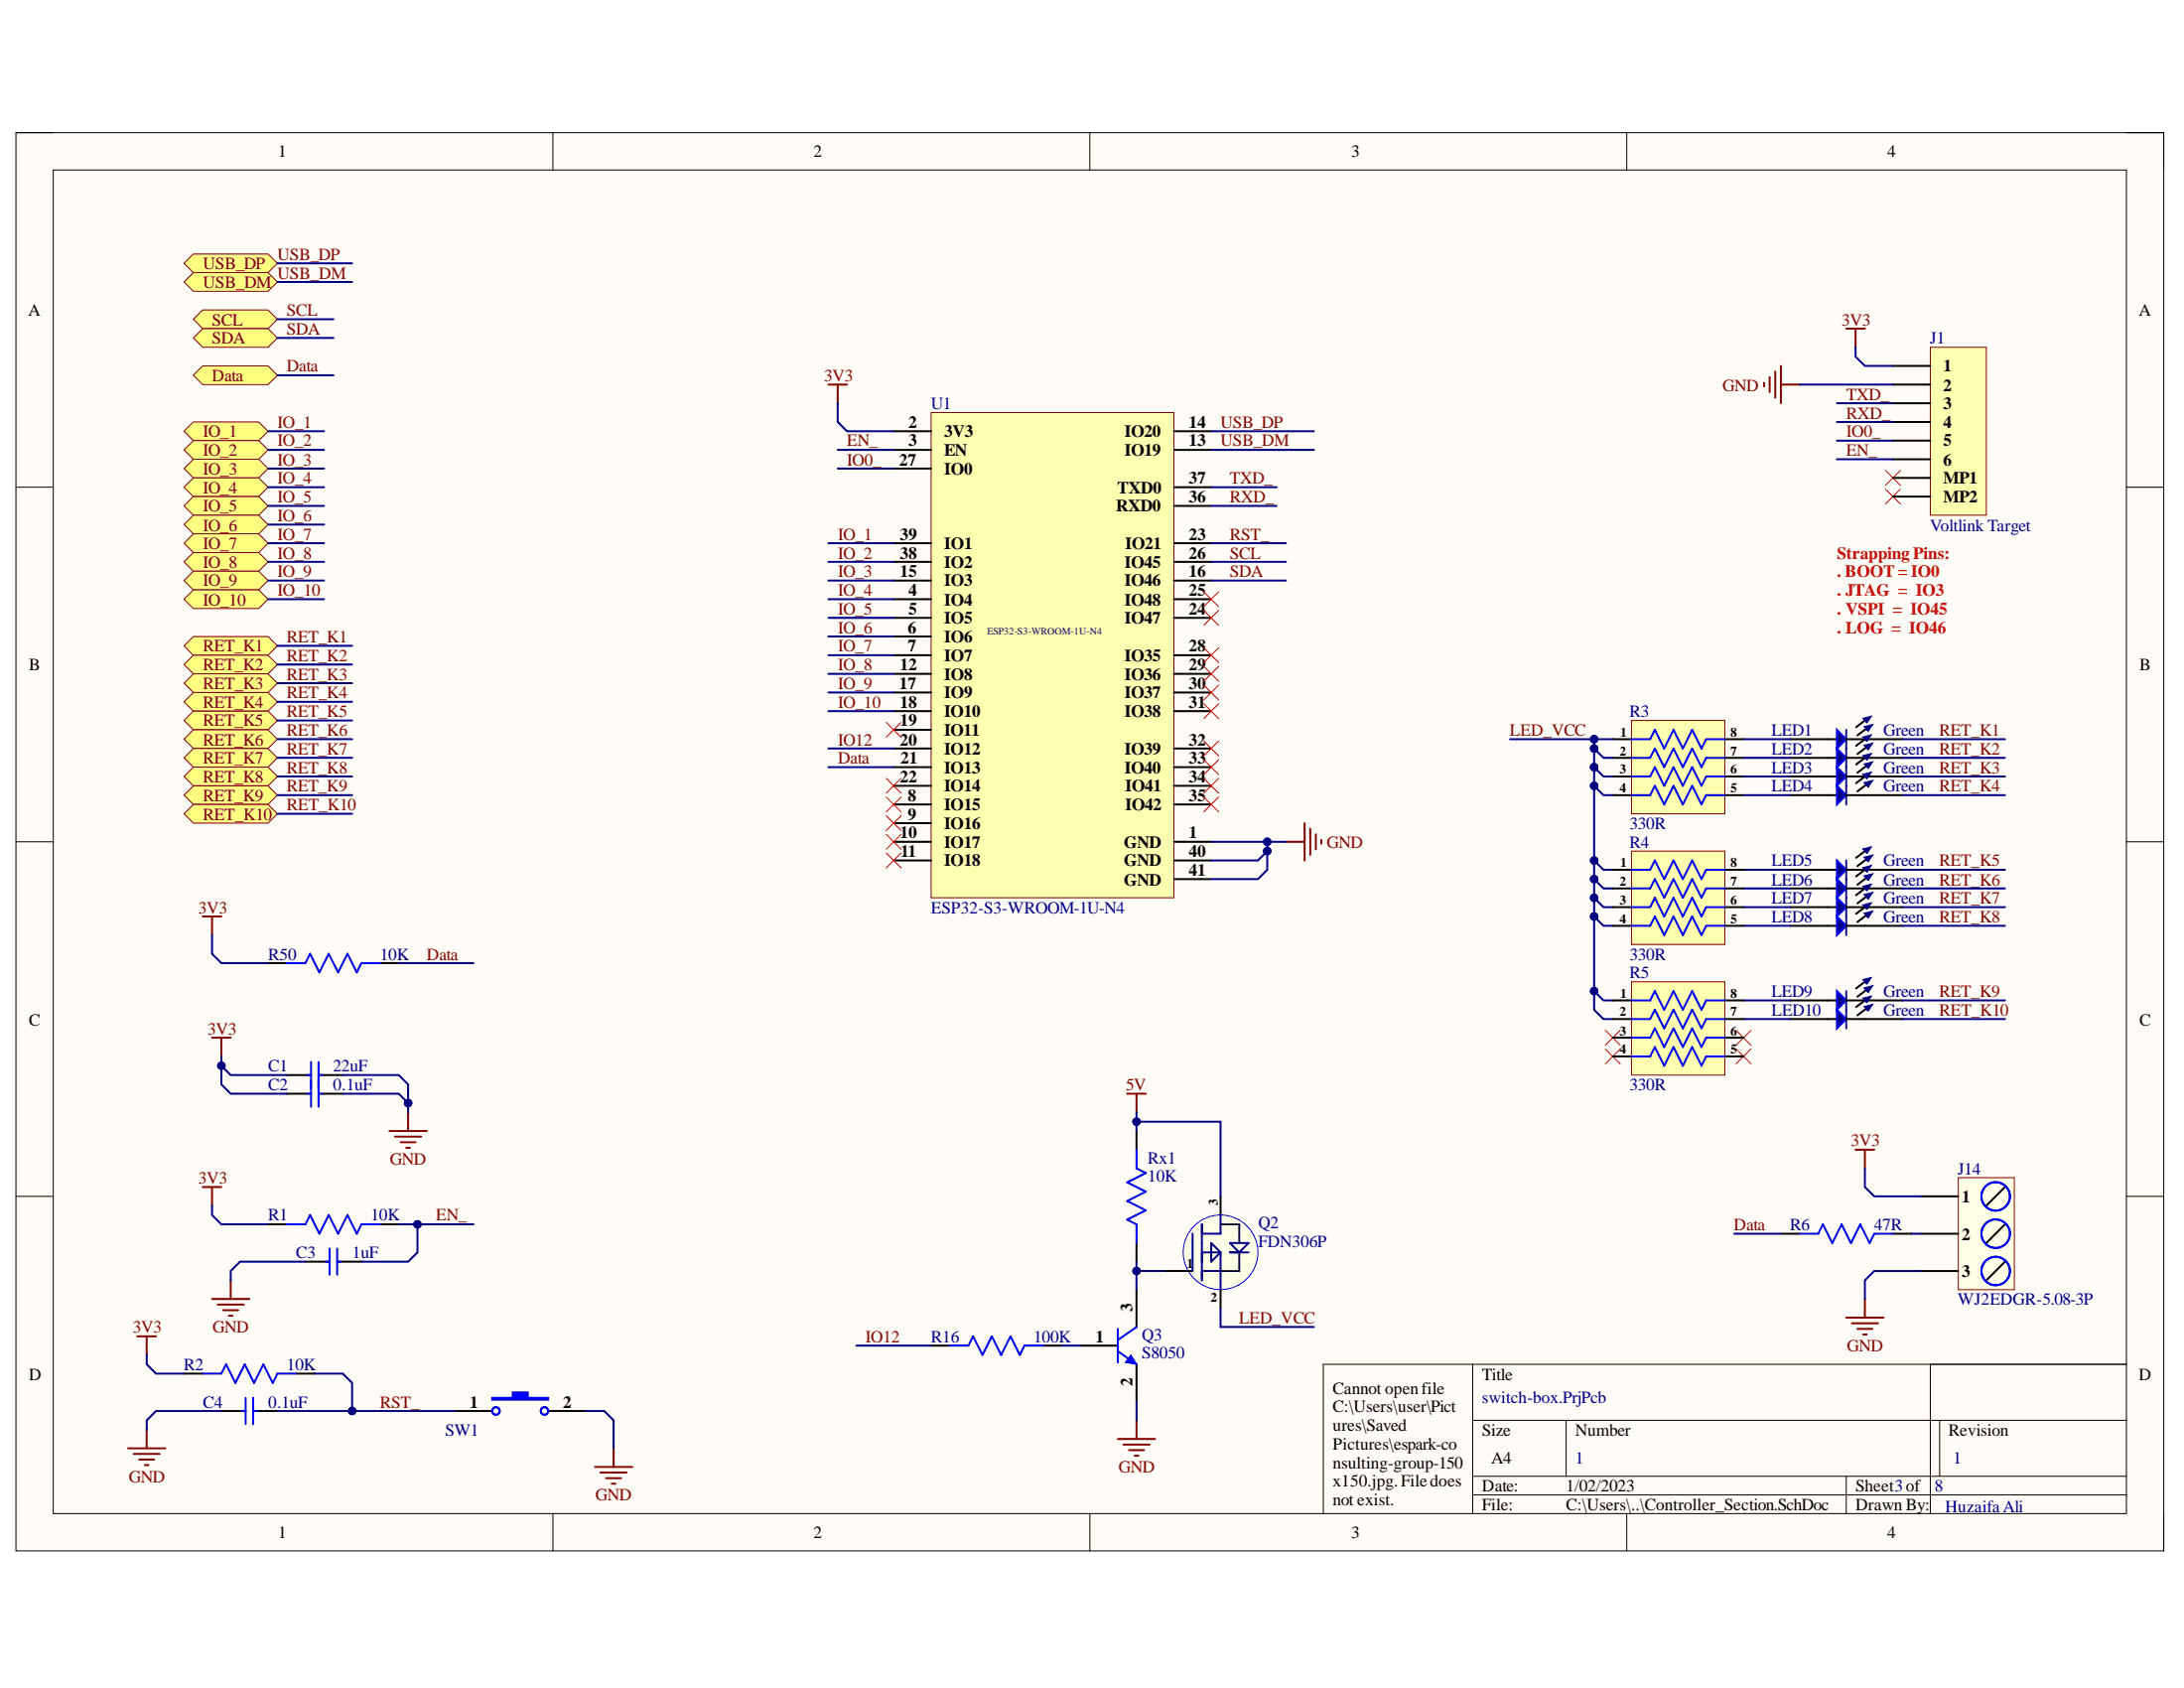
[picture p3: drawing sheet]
<svg xmlns="http://www.w3.org/2000/svg" width="279mm" height="216mm" viewBox="0 0 279 216" stroke-linecap="round" stroke-linejoin="round" font-family="sans-serif">
<path d="M2 17h274.8v181.4h-274.8z" fill-rule="evenodd" fill="#fffcf8"/>
<path d="M2 17h274.8v181.4h-274.8z" fill="none" stroke="#000" stroke-width=".13"/>
<path d="M6.8 21.7h265.2v171.9h-265.2z" fill-rule="evenodd" fill="#fffcf8"/>
<g fill="none" stroke="#000" stroke-width=".13">
<path d="M2 17h4.8M70.7 17v4.7M139.4 17v4.7M208.1 17v4.7M272 17h4.8v4.7M6.8 21.7h265.2v171.9h-265.2zM2 62.3h4.8M272 62.3h4.8M2 107.7h4.8M272 107.7h4.8M2 153h4.8M272 153h4.8"/>
<path d="M188.4 174.5v19.1M246.9 174.5v19.1M272 174.5h-102.7v19.1M70.7 193.6v4.8M139.4 193.6v4.8M188.4 181.7h83.6M188.4 188.8h83.6M188.4 191.2h83.6M200.4 181.7v7.1M208.1 193.6v4.8M236.2 188.8v4.8M248.1 181.7v7.1"/>
<path d="M276.8 193.6v4.8"/>
</g>
<path d="M229 94.5h6M238.6 94.5h4.8M36.7 139.9h3.1M40.7 139.9h3.2M34.3 156.6h2.4M48.6 156.6h2.4M39.1 161.4h3.1M43.1 161.4h3.1" fill="none" stroke="#000" stroke-width=".25"/>
<path d="M39.3 139.9h.5M39.8 138.2v3.4M40.7 138.2v3.4M40.7 139.9h.5M36.7 156.6h2.4l.6-1.2 1.2 2.4 1.2-2.4 1.2 2.4 1.1-2.4 1.2 2.4 .6-1.2h2.4M42.2 159.7v3.3M43.1 159.7v3.3M41.7 161.4h.5M43.1 161.4h.5" fill="none" stroke="#00f" stroke-width=".25"/>
<path d="M235 93.3l1.2 1.2-1.2 1.2z" fill="#0c0087"/>
<path d="M235 93.3l1.2 1.2-1.2 1.2z" fill="none" stroke="#00f" stroke-width=".25"/>
<path d="M236.2 93.3v2.4" fill="none" stroke="#11037f" stroke-width=".25"/>
<path d="M236.2 94.5h2.4M238.6 92.2l-1.1 .8" fill="none" stroke="#000" stroke-width=".25"/>
<path d="M238.3 91.9l1.1-.3-.5 .8z" fill-rule="evenodd" fill="#0c0087"/>
<path d="M238.3 91.9l1.1-.3-.5 .8z" fill="none" stroke="#0c0087" stroke-width=".13"/>
<path d="M238.7 93.2l-1.1 .9" fill="none" stroke="#000" stroke-width=".25"/>
<path d="M238.5 92.9l1.1-.2-.6 .8z" fill-rule="evenodd" fill="#0c0087"/>
<path d="M238.5 92.9l1.1-.2-.6 .8z" fill="none" stroke="#0c0087" stroke-width=".13"/>
<path d="M36.7 137.5h3.1M40.7 137.5h3.2M23.5 175.7h2.4M37.9 175.7h2.4M28.3 180.5h3.1M32.4 180.5h3.1M58.2 180.5h4.8M70.1 180.5h4.8" fill="none" stroke="#000" stroke-width=".25"/>
<path d="M39.3 137.5h.5M39.8 135.8v3.4M40.7 135.8v3.4M40.7 137.5h.5M25.9 175.7h2.4l.6-1.2 1.2 2.4 1.2-2.4 1.2 2.4 1.2-2.4 1.2 2.4 .6-1.2h2.4M31.4 178.8v3.3M32.4 178.8v3.3M31 180.5h.4M32.4 180.5h.5" fill="none" stroke="#00f" stroke-width=".25"/>
<g fill="none" stroke="#800000" stroke-width=".25">
<path d="M27.1 132.7h2.4M28.3 132.7v2.4M25.9 151.8h2.4M27.1 151.8v2.4M49.8 144.7h4.8M50.5 145.4h3.4M51.3 146.1h1.9M52 146.8h.5M52.2 142.3v2.4M17.6 170.9h2.4M18.8 170.9v2.4M27.1 166.1h4.8"/>
<path d="M27.8 166.9h3.4M28.6 167.6h1.9M29.3 168.3h.5M29.5 163.8v2.3M16.4 185.2h4.8M17.1 186h3.3M17.8 186.7h1.9M18.5 187.4h.5M18.8 182.9v2.3"/>
</g>
<path d="M63 178.8h2.6v-.7h1.9v.7h2.6v.2h-7.1z" fill-rule="evenodd" fill="#00f"/>
<g fill="none" stroke="#00f" stroke-width=".25">
<path d="M63 178.8h2.6v-.7h1.9v.7h2.6v.2h-7.1z"/>
<circle cx="63.4" cy="180.5" r=".48"/>
<circle cx="69.7" cy="180.5" r=".48"/>
</g>
<path d="M225.7 49v.4M226.4 48.2v2M227.1 47.5v3.4M227.8 46.8v4.8M227.8 49.2h2.4M236.2 42h2.4M237.4 42v2.4M76.1 187.6h4.8M76.8 188.3h3.4M77.5 189.1h2M78.3 189.8h.4M78.5 185.2v2.4" fill="none" stroke="#800000" stroke-width=".25"/>
<path d="M23.5 33.7l1.2-1.2h9.6l1.2 1.2-1.2 1.2h-9.6z" fill-rule="evenodd" fill="#ffff80"/>
<path d="M23.5 33.7l1.2-1.2h9.6l1.2 1.2-1.2 1.2h-9.6z" fill="none" stroke="#800000" stroke-width=".13"/>
<path d="M23.5 36.1l1.2-1.2h9.6l1.2 1.2-1.2 1.2h-9.6z" fill-rule="evenodd" fill="#ffff80"/>
<path d="M23.5 36.1l1.2-1.2h9.6l1.2 1.2-1.2 1.2h-9.6z" fill="none" stroke="#800000" stroke-width=".13"/>
<path d="M24.7 40.8l1.2-1.2h8.4l1.2 1.2-1.2 1.2h-8.4z" fill-rule="evenodd" fill="#ffff80"/>
<path d="M24.7 40.8l1.2-1.2h8.4l1.2 1.2-1.2 1.2h-8.4z" fill="none" stroke="#800000" stroke-width=".13"/>
<path d="M24.7 43.2l1.2-1.2h8.4l1.2 1.2-1.2 1.2h-8.4z" fill-rule="evenodd" fill="#ffff80"/>
<path d="M24.7 43.2l1.2-1.2h8.4l1.2 1.2-1.2 1.2h-8.4z" fill="none" stroke="#800000" stroke-width=".13"/>
<path d="M241.2 60.2l1.9 1.9M241.2 62.6l1.9 1.9M243.1 60.2l-1.9 1.9M243.1 62.6l-1.9 1.9" fill="none" stroke="#f00" stroke-width=".13"/>
<path d="M229 96.9h6M238.6 96.9h4.8" fill="none" stroke="#000" stroke-width=".25"/>
<path d="M235 95.7l1.2 1.2-1.2 1.2z" fill="#0c0087"/>
<path d="M235 95.7l1.2 1.2-1.2 1.2z" fill="none" stroke="#00f" stroke-width=".25"/>
<path d="M236.2 95.7v2.4" fill="none" stroke="#11037f" stroke-width=".25"/>
<path d="M236.2 96.9h2.4M238.6 94.5l-1.1 .9" fill="none" stroke="#000" stroke-width=".25"/>
<path d="M238.3 94.3l1.1-.3-.5 .8z" fill-rule="evenodd" fill="#0c0087"/>
<path d="M238.3 94.3l1.1-.3-.5 .8z" fill="none" stroke="#0c0087" stroke-width=".13"/>
<path d="M238.7 95.6l-1.1 .8" fill="none" stroke="#000" stroke-width=".25"/>
<path d="M238.5 95.3l1.1-.3-.6 .9z" fill-rule="evenodd" fill="#0c0087"/>
<path d="M238.5 95.3l1.1-.3-.6 .9z" fill="none" stroke="#0c0087" stroke-width=".13"/>
<path d="M229 99.3h6M238.6 99.3h4.8" fill="none" stroke="#000" stroke-width=".25"/>
<path d="M235 98.1l1.2 1.2-1.2 1.2z" fill="#0c0087"/>
<path d="M235 98.1l1.2 1.2-1.2 1.2z" fill="none" stroke="#00f" stroke-width=".25"/>
<path d="M236.2 98.1v2.4" fill="none" stroke="#11037f" stroke-width=".25"/>
<path d="M236.2 99.3h2.4M238.6 96.9l-1.1 .9" fill="none" stroke="#000" stroke-width=".25"/>
<path d="M238.3 96.6l1.1-.2-.5 .8z" fill-rule="evenodd" fill="#0c0087"/>
<path d="M238.3 96.6l1.1-.2-.5 .8z" fill="none" stroke="#0c0087" stroke-width=".13"/>
<path d="M238.7 98l-1.1 .8" fill="none" stroke="#000" stroke-width=".25"/>
<path d="M238.5 97.7l1.1-.3-.6 .9z" fill-rule="evenodd" fill="#0c0087"/>
<path d="M238.5 97.7l1.1-.3-.6 .9z" fill="none" stroke="#0c0087" stroke-width=".13"/>
<path d="M229 101.7h6M238.6 101.7h4.8" fill="none" stroke="#000" stroke-width=".25"/>
<path d="M235 100.5l1.2 1.2-1.2 1.2z" fill="#0c0087"/>
<path d="M235 100.5l1.2 1.2-1.2 1.2z" fill="none" stroke="#00f" stroke-width=".25"/>
<path d="M236.2 100.5v2.4" fill="none" stroke="#11037f" stroke-width=".25"/>
<path d="M238.6 99.3l-1.1 .9M236.2 101.7h2.4" fill="none" stroke="#000" stroke-width=".25"/>
<path d="M238.3 99l1.1-.3-.5 .9z" fill-rule="evenodd" fill="#0c0087"/>
<path d="M238.3 99l1.1-.3-.5 .9z" fill="none" stroke="#0c0087" stroke-width=".13"/>
<path d="M238.7 100.4l-1.1 .8" fill="none" stroke="#000" stroke-width=".25"/>
<path d="M238.5 100.1l1.1-.3-.6 .9z" fill-rule="evenodd" fill="#0c0087"/>
<path d="M238.5 100.1l1.1-.3-.6 .9z" fill="none" stroke="#0c0087" stroke-width=".13"/>
<path d="M229 111.2h6M238.6 111.2h4.8" fill="none" stroke="#000" stroke-width=".25"/>
<path d="M235 110.1l1.2 1.1-1.2 1.2z" fill="#0c0087"/>
<path d="M235 110.1l1.2 1.1-1.2 1.2z" fill="none" stroke="#00f" stroke-width=".25"/>
<path d="M236.2 110.1v2.3" fill="none" stroke="#11037f" stroke-width=".25"/>
<path d="M236.2 111.2h2.4M238.6 108.9l-1.1 .8" fill="none" stroke="#000" stroke-width=".25"/>
<path d="M238.3 108.6l1.1-.3-.5 .8z" fill-rule="evenodd" fill="#0c0087"/>
<path d="M238.3 108.6l1.1-.3-.5 .8z" fill="none" stroke="#0c0087" stroke-width=".13"/>
<path d="M238.7 109.9l-1.1 .9" fill="none" stroke="#000" stroke-width=".25"/>
<path d="M238.5 109.6l1.1-.2-.6 .8z" fill-rule="evenodd" fill="#0c0087"/>
<path d="M238.5 109.6l1.1-.2-.6 .8z" fill="none" stroke="#0c0087" stroke-width=".13"/>
<path d="M229 113.6h6M238.6 113.6h4.8" fill="none" stroke="#000" stroke-width=".25"/>
<path d="M235 112.4l1.2 1.2-1.2 1.2z" fill="#0c0087"/>
<path d="M235 112.4l1.2 1.2-1.2 1.2z" fill="none" stroke="#00f" stroke-width=".25"/>
<path d="M236.2 112.4v2.4" fill="none" stroke="#11037f" stroke-width=".25"/>
<path d="M236.2 113.6h2.4M238.6 111.2l-1.1 .9" fill="none" stroke="#000" stroke-width=".25"/>
<path d="M238.3 111l1.1-.3-.5 .8z" fill-rule="evenodd" fill="#0c0087"/>
<path d="M238.3 111l1.1-.3-.5 .8z" fill="none" stroke="#0c0087" stroke-width=".13"/>
<path d="M238.7 112.3l-1.1 .9" fill="none" stroke="#000" stroke-width=".25"/>
<path d="M238.5 112l1.1-.3-.6 .9z" fill-rule="evenodd" fill="#0c0087"/>
<path d="M238.5 112l1.1-.3-.6 .9z" fill="none" stroke="#0c0087" stroke-width=".13"/>
<path d="M229 116h6M238.6 116h4.8" fill="none" stroke="#000" stroke-width=".25"/>
<path d="M235 114.8l1.2 1.2-1.2 1.2z" fill="#0c0087"/>
<path d="M235 114.8l1.2 1.2-1.2 1.2z" fill="none" stroke="#00f" stroke-width=".25"/>
<path d="M236.2 114.8v2.4" fill="none" stroke="#11037f" stroke-width=".25"/>
<path d="M236.2 116h2.4M238.6 113.6l-1.1 .9" fill="none" stroke="#000" stroke-width=".25"/>
<path d="M238.3 113.4l1.1-.3-.5 .8z" fill-rule="evenodd" fill="#0c0087"/>
<path d="M238.3 113.4l1.1-.3-.5 .8z" fill="none" stroke="#0c0087" stroke-width=".13"/>
<path d="M238.7 114.7l-1.1 .8" fill="none" stroke="#000" stroke-width=".25"/>
<path d="M238.5 114.4l1.1-.3-.6 .9z" fill-rule="evenodd" fill="#0c0087"/>
<path d="M238.5 114.4l1.1-.3-.6 .9z" fill="none" stroke="#0c0087" stroke-width=".13"/>
<path d="M229 118.4h6M238.6 118.4h4.8" fill="none" stroke="#000" stroke-width=".25"/>
<path d="M235 117.2l1.2 1.2-1.2 1.2z" fill="#0c0087"/>
<path d="M235 117.2l1.2 1.2-1.2 1.2z" fill="none" stroke="#00f" stroke-width=".25"/>
<path d="M236.2 117.2v2.4" fill="none" stroke="#11037f" stroke-width=".25"/>
<path d="M236.2 118.4h2.4M238.6 116l-1.1 .9" fill="none" stroke="#000" stroke-width=".25"/>
<path d="M238.3 115.7l1.1-.2-.5 .8z" fill-rule="evenodd" fill="#0c0087"/>
<path d="M238.3 115.7l1.1-.2-.5 .8z" fill="none" stroke="#0c0087" stroke-width=".13"/>
<path d="M238.7 117.1l-1.1 .8" fill="none" stroke="#000" stroke-width=".25"/>
<path d="M238.5 116.8l1.1-.3-.6 .9z" fill-rule="evenodd" fill="#0c0087"/>
<path d="M238.5 116.8l1.1-.3-.6 .9z" fill="none" stroke="#0c0087" stroke-width=".13"/>
<path d="M229 128h6M238.6 128h4.8" fill="none" stroke="#000" stroke-width=".25"/>
<path d="M235 126.8l1.2 1.2-1.2 1.1z" fill="#0c0087"/>
<path d="M235 126.8l1.2 1.2-1.2 1.1z" fill="none" stroke="#00f" stroke-width=".25"/>
<path d="M236.2 126.8v2.3" fill="none" stroke="#11037f" stroke-width=".25"/>
<path d="M236.2 128h2.4M238.6 125.6l-1.1 .8" fill="none" stroke="#000" stroke-width=".25"/>
<path d="M238.3 125.3l1.1-.3-.5 .9z" fill-rule="evenodd" fill="#0c0087"/>
<path d="M238.3 125.3l1.1-.3-.5 .9z" fill="none" stroke="#0c0087" stroke-width=".13"/>
<path d="M238.7 126.6l-1.1 .9" fill="none" stroke="#000" stroke-width=".25"/>
<path d="M238.5 126.4l1.1-.3-.6 .8z" fill-rule="evenodd" fill="#0c0087"/>
<path d="M238.5 126.4l1.1-.3-.6 .8z" fill="none" stroke="#0c0087" stroke-width=".13"/>
<path d="M229 130.3h6M238.6 130.3h4.8" fill="none" stroke="#000" stroke-width=".25"/>
<path d="M235 129.1l1.2 1.2-1.2 1.2z" fill="#0c0087"/>
<path d="M235 129.1l1.2 1.2-1.2 1.2z" fill="none" stroke="#00f" stroke-width=".25"/>
<path d="M236.2 129.1v2.4" fill="none" stroke="#11037f" stroke-width=".25"/>
<path d="M236.2 130.3h2.4M238.6 128l-1.1 .8" fill="none" stroke="#000" stroke-width=".25"/>
<path d="M238.3 127.7l1.1-.3-.5 .8z" fill-rule="evenodd" fill="#0c0087"/>
<path d="M238.3 127.7l1.1-.3-.5 .8z" fill="none" stroke="#0c0087" stroke-width=".13"/>
<path d="M238.7 129l-1.1 .9" fill="none" stroke="#000" stroke-width=".25"/>
<path d="M238.5 128.7l1.1-.2-.6 .8z" fill-rule="evenodd" fill="#0c0087"/>
<path d="M238.5 128.7l1.1-.2-.6 .8z" fill="none" stroke="#0c0087" stroke-width=".13"/>
<path d="M119.1 52.8h31.1v62h-31.1z" fill-rule="evenodd" fill="#ffffb0"/>
<path d="M119.1 52.8h31.1v62h-31.1z" fill="none" stroke="#800000" stroke-width=".13"/>
<g fill="none" stroke="#000" stroke-width=".25">
<path d="M114.3 55.2h4.8M114.3 57.5h4.8M114.3 59.9h4.8M150.2 55.2h4.8M150.2 57.5h4.8M114.3 76.6h4.8M114.3 79h4.8M114.3 74.3h4.8M114.3 69.5h4.8M114.3 71.9h4.8M150.2 76.6h4.8M150.2 79h4.8"/>
<path d="M150.2 74.3h4.8M150.2 69.5h4.8M150.2 71.9h4.8M150.2 64.7h4.8M150.2 62.3h4.8M114.3 81.4h4.8M114.3 83.8h4.8M114.3 86.2h4.8M114.3 88.6h4.8M114.3 91h4.8M114.3 93.3h4.8M114.3 95.7h4.8"/>
<path d="M114.3 98.1h4.8M150.2 83.8h4.8M150.2 86.2h4.8M150.2 88.6h4.8M150.2 91h4.8M150.2 95.7h4.8M150.2 98.1h4.8M114.3 107.7h4.8M114.3 102.9h4.8M114.3 105.3h4.8M114.3 110.1h4.8M114.3 100.5h4.8"/>
<path d="M150.2 107.7h4.8M150.2 102.9h4.8M150.2 110.1h4.8M150.2 100.5h4.8M150.2 112.4h4.8"/>
</g>
<g fill="none" stroke="#800000" stroke-width=".25">
<path d="M106 49.2h2.4M107.2 49.2v2.4M164.5 107.7h2.4M166.9 105.3v4.8M167.6 106v3.3M168.3 106.7v1.9M169 107.4v.5M237.4 147.1h2.4M238.6 147.1v2.3M236.2 168.5h4.8M236.9 169.3h3.4M237.6 170h1.9"/>
<path d="M238.3 170.7h.5M238.6 166.1v2.4"/>
</g>
<path d="M24.7 48l1.2-1.2h8.4l1.2 1.2-1.2 1.2h-8.4z" fill-rule="evenodd" fill="#ffff80"/>
<path d="M24.7 48l1.2-1.2h8.4l1.2 1.2-1.2 1.2h-8.4z" fill="none" stroke="#800000" stroke-width=".13"/>
<path d="M23.5 55.2l1.2-1.2h8.4l1.2 1.2-1.2 1.2h-8.4z" fill-rule="evenodd" fill="#ffff80"/>
<path d="M23.5 55.2l1.2-1.2h8.4l1.2 1.2-1.2 1.2h-8.4z" fill="none" stroke="#800000" stroke-width=".13"/>
<path d="M23.5 57.5l1.2-1.1h8.4l1.2 1.1-1.2 1.2h-8.4z" fill-rule="evenodd" fill="#ffff80"/>
<path d="M23.5 57.5l1.2-1.1h8.4l1.2 1.1-1.2 1.2h-8.4z" fill="none" stroke="#800000" stroke-width=".13"/>
<path d="M23.5 59.9l1.2-1.2h8.4l1.2 1.2-1.2 1.2h-8.4z" fill-rule="evenodd" fill="#ffff80"/>
<path d="M23.5 59.9l1.2-1.2h8.4l1.2 1.2-1.2 1.2h-8.4z" fill="none" stroke="#800000" stroke-width=".13"/>
<path d="M23.5 62.3l1.2-1.2h8.4l1.2 1.2-1.2 1.2h-8.4z" fill-rule="evenodd" fill="#ffff80"/>
<path d="M23.5 62.3l1.2-1.2h8.4l1.2 1.2-1.2 1.2h-8.4z" fill="none" stroke="#800000" stroke-width=".13"/>
<path d="M23.5 64.7l1.2-1.2h8.4l1.2 1.2-1.2 1.2h-8.4z" fill-rule="evenodd" fill="#ffff80"/>
<path d="M23.5 64.7l1.2-1.2h8.4l1.2 1.2-1.2 1.2h-8.4z" fill="none" stroke="#800000" stroke-width=".13"/>
<path d="M23.5 67.1l1.2-1.2h8.4l1.2 1.2-1.2 1.2h-8.4z" fill-rule="evenodd" fill="#ffff80"/>
<path d="M23.5 67.1l1.2-1.2h8.4l1.2 1.2-1.2 1.2h-8.4z" fill="none" stroke="#800000" stroke-width=".13"/>
<path d="M23.5 69.5l1.2-1.2h8.4l1.2 1.2-1.2 1.2h-8.4z" fill-rule="evenodd" fill="#ffff80"/>
<path d="M23.5 69.5l1.2-1.2h8.4l1.2 1.2-1.2 1.2h-8.4z" fill="none" stroke="#800000" stroke-width=".13"/>
<path d="M23.5 71.9l1.2-1.2h8.4l1.2 1.2-1.2 1.2h-8.4z" fill-rule="evenodd" fill="#ffff80"/>
<path d="M23.5 71.9l1.2-1.2h8.4l1.2 1.2-1.2 1.2h-8.4z" fill="none" stroke="#800000" stroke-width=".13"/>
<path d="M23.5 74.3l1.2-1.2h8.4l1.2 1.2-1.2 1.1h-8.4z" fill-rule="evenodd" fill="#ffff80"/>
<path d="M23.5 74.3l1.2-1.2h8.4l1.2 1.2-1.2 1.1h-8.4z" fill="none" stroke="#800000" stroke-width=".13"/>
<path d="M23.5 76.6l1.2-1.2h8.4l1.2 1.2-1.2 1.2h-8.4z" fill-rule="evenodd" fill="#ffff80"/>
<path d="M23.5 76.6l1.2-1.2h8.4l1.2 1.2-1.2 1.2h-8.4z" fill="none" stroke="#800000" stroke-width=".13"/>
<path d="M34.3 123.2h2.4M48.6 123.2h2.4" fill="none" stroke="#000" stroke-width=".25"/>
<path d="M36.7 123.2h2.4l.6-1.2 1.2 2.4 1.2-2.4 1.2 2.4 1.1-2.4 1.2 2.4 .6-1.2h2.4" fill="none" stroke="#00f" stroke-width=".25"/>
<path d="M25.9 117.2h2.4M27.1 117.2v2.4" fill="none" stroke="#800000" stroke-width=".25"/>
<g fill="none" stroke="#f00" stroke-width=".13">
<path d="M154 75.7l1.9 1.9M154 78.1l1.9 1.9M155.9 75.7l-1.9 1.9M155.9 78.1l-1.9 1.9M113.4 92.4l1.9 1.9M113.4 99.6l1.9 1.9M115.3 92.4l-1.9 1.9M115.3 99.6l-1.9 1.9M154 82.8l1.9 2M154 85.2l1.9 1.9M154 87.6l1.9 1.9M154 90l1.9 1.9"/>
<path d="M154 99.6l1.9 1.9M154 97.2l1.9 1.9M154 94.8l1.9 1.9M155.9 82.8l-1.9 2M155.9 85.2l-1.9 1.9M155.9 87.6l-1.9 1.9M155.9 90l-1.9 1.9M155.9 99.6l-1.9 1.9M155.9 97.2l-1.9 1.9M155.9 94.8l-1.9 1.9M113.4 101.9l1.9 1.9M113.4 104.3l1.9 1.9"/>
<path d="M113.4 106.7l1.9 1.9M113.4 109.1l1.9 1.9M115.3 101.9l-1.9 1.9M115.3 104.3l-1.9 1.9M115.3 106.7l-1.9 1.9M115.3 109.1l-1.9 1.9M154 101.9l1.9 1.9M155.9 101.9l-1.9 1.9"/>
</g>
<circle cx="156.1" cy="160.2" r="4.8" fill="#ffffe8"/>
<circle cx="156.1" cy="160.2" r="4.8" fill="none" stroke="#00f" stroke-width=".13"/>
<path d="M156.1 153v2.4M138.2 172.1h4.8M145.4 164.9v4.8M145.4 174.5v4.8M149 162.6h3.6M156.1 164.9v2.4" fill="none" stroke="#000" stroke-width=".25"/>
<path d="M152.6 157.8v4.8M153.8 156.6v7.2M155 159l1.1 1.2-1.1 1.2zM156.1 155.4v2.4h-2.3M157.3 159h2.4l-1.2 1.2zM153.8 160.2h2.3M153.8 162.6h2.3M156.1 160.2v4.7M157.3 160.2h2.4" fill="none" stroke="#0c0087" stroke-width=".25"/>
<path d="M156.1 156.6h2.4v2.4M158.5 160.2v2.4h-2.4" fill="none" stroke="#20124d" stroke-width=".25"/>
<path d="M143 172.8l2.4 1.7M143 170v4.3M145.4 169.7l-2.4 1.7" fill="none" stroke="#00f" stroke-width=".25"/>
<path d="M144.7 173.3l.7 1.2-1.4-.2z" fill="#00f"/>
<path d="M144.7 173.3l.7 1.2-1.4-.2z" fill="none" stroke="#00f" stroke-width=".13"/>
<path d="M145.4 144.7v2.4M145.4 159v2.4M119.1 172.1h2.4M133.4 172.1h2.4" fill="none" stroke="#000" stroke-width=".25"/>
<path d="M145.4 147.1v2.3l1.2 .6-2.4 1.2 2.4 1.2-2.4 1.2 2.4 1.2-2.4 1.2 1.2 .6v2.4M121.5 172.1h2.4l.6-1.2 1.2 2.4 1.2-2.4 1.2 2.4 1.2-2.4 1.2 2.4 .6-1.2h2.3" fill="none" stroke="#00f" stroke-width=".25"/>
<path d="M144.2 139.9h2.4M145.4 139.9v2.4M143 184.1h4.8M143.7 184.8h3.4M144.4 185.5h2M145.2 186.2h.4M145.4 181.7v2.4" fill="none" stroke="#800000" stroke-width=".25"/>
<path d="M23.5 82.6l1.2-1.2h9.6l1.2 1.2-1.2 1.2h-9.6z" fill-rule="evenodd" fill="#ffff80"/>
<path d="M23.5 82.6l1.2-1.2h9.6l1.2 1.2-1.2 1.2h-9.6z" fill="none" stroke="#800000" stroke-width=".13"/>
<path d="M23.5 85l1.2-1.2h9.6l1.2 1.2-1.2 1.2h-9.6z" fill-rule="evenodd" fill="#ffff80"/>
<path d="M23.5 85l1.2-1.2h9.6l1.2 1.2-1.2 1.2h-9.6z" fill="none" stroke="#800000" stroke-width=".13"/>
<path d="M23.5 87.4l1.2-1.2h9.6l1.2 1.2-1.2 1.2h-9.6z" fill-rule="evenodd" fill="#ffff80"/>
<path d="M23.5 87.4l1.2-1.2h9.6l1.2 1.2-1.2 1.2h-9.6z" fill="none" stroke="#800000" stroke-width=".13"/>
<path d="M23.5 89.8l1.2-1.2h9.6l1.2 1.2-1.2 1.2h-9.6z" fill-rule="evenodd" fill="#ffff80"/>
<path d="M23.5 89.8l1.2-1.2h9.6l1.2 1.2-1.2 1.2h-9.6z" fill="none" stroke="#800000" stroke-width=".13"/>
<path d="M23.5 92.2l1.2-1.2h9.6l1.2 1.2-1.2 1.1h-9.6z" fill-rule="evenodd" fill="#ffff80"/>
<path d="M23.5 92.2l1.2-1.2h9.6l1.2 1.2-1.2 1.1h-9.6z" fill="none" stroke="#800000" stroke-width=".13"/>
<path d="M24.7 93.3h9.6l1.2 1.2-1.2 1.2h-9.6l-1.2-1.2z" fill-rule="evenodd" fill="#ffff80"/>
<path d="M24.7 93.3h9.6l1.2 1.2-1.2 1.2h-9.6l-1.2-1.2z" fill="none" stroke="#800000" stroke-width=".13"/>
<path d="M23.5 96.9l1.2-1.2h9.6l1.2 1.2-1.2 1.2h-9.6z" fill-rule="evenodd" fill="#ffff80"/>
<path d="M23.5 96.9l1.2-1.2h9.6l1.2 1.2-1.2 1.2h-9.6z" fill="none" stroke="#800000" stroke-width=".13"/>
<path d="M23.5 99.3l1.2-1.2h9.6l1.2 1.2-1.2 1.2h-9.6z" fill-rule="evenodd" fill="#ffff80"/>
<path d="M23.5 99.3l1.2-1.2h9.6l1.2 1.2-1.2 1.2h-9.6z" fill="none" stroke="#800000" stroke-width=".13"/>
<path d="M23.5 101.7l1.2-1.2h9.6l1.2 1.2-1.2 1.2h-9.6z" fill-rule="evenodd" fill="#ffff80"/>
<path d="M23.5 101.7l1.2-1.2h9.6l1.2 1.2-1.2 1.2h-9.6z" fill="none" stroke="#800000" stroke-width=".13"/>
<path d="M23.5 104.1l1.2-1.2h9.6l1.2 1.2-1.2 1.2h-9.6z" fill-rule="evenodd" fill="#ffff80"/>
<path d="M23.5 104.1l1.2-1.2h9.6l1.2 1.2-1.2 1.2h-9.6z" fill="none" stroke="#800000" stroke-width=".13"/>
<path d="M205.4 131.8l1.9 1.9M205.4 134.2l1.9 1.9M207.3 131.8l-1.9 1.9M207.3 134.2l-1.9 1.9M222.1 134.2l1.9 1.9M222.1 131.8l1.9 1.9M224 134.2l-1.9 1.9M224 131.8l-1.9 1.9" fill="none" stroke="#f00" stroke-width=".13"/>
<path d="M227.8 157.8h2.4M242.2 157.8h2.4" fill="none" stroke="#000" stroke-width=".25"/>
<path d="M230.2 157.8h2.4l.6-1.2 1.2 2.4 1.2-2.4 1.2 2.4 1.2-2.4 1.2 2.4 .6-1.2h2.4" fill="none" stroke="#00f" stroke-width=".25"/>
<path d="M250.5 150.6h7.2v14.4h-7.2z" fill-rule="evenodd" fill="#ffffe8"/>
<path d="M250.5 150.6h7.2v14.4h-7.2z" fill="none" stroke="#800000" stroke-width=".13"/>
<path d="M245.8 153h4.7M245.8 157.8h4.7M256.5 151.8l-2.4 2.4M256.5 156.6l-2.4 2.4M245.8 162.6h4.7M256.5 161.4l-2.4 2.4" fill="none" stroke="#000" stroke-width=".25"/>
<g fill="none" stroke="#00f" stroke-width=".25">
<circle cx="255.3" cy="157.8" r="1.82"/>
<circle cx="255.3" cy="153" r="1.82"/>
<circle cx="255.3" cy="162.6" r="1.82"/>
</g>
<path d="M246.9 44.4h7.2v21.5h-7.2z" fill-rule="evenodd" fill="#ffffb0"/>
<path d="M246.9 44.4h7.2v21.5h-7.2z" fill="none" stroke="#800000" stroke-width=".13"/>
<path d="M242.2 46.8h4.7M242.2 49.2h4.7M242.2 51.6h4.7M242.2 54h4.7M242.2 56.4h4.7M242.2 58.7h4.7M242.2 61.1h4.7M242.2 63.5h4.7" fill="none" stroke="#000" stroke-width=".25"/>
<path d="M208.7 92.2h12v11.9h-12z" fill-rule="evenodd" fill="#ffffb0"/>
<path d="M208.7 92.2h12v11.9h-12z" fill="none" stroke="#800000" stroke-width=".13"/>
<path d="M206.3 94.5h2.4M206.3 96.9h2.4M206.3 99.3h2.4M220.7 94.5h2.4M220.7 96.9h2.4M220.7 99.3h2.4M206.3 101.7h2.4M220.7 101.7h2.4" fill="none" stroke="#000" stroke-width=".25"/>
<path d="M208.7 94.5h2.4l.6-1.2 1.2 2.4 1.2-2.4 1.2 2.4 1.2-2.4 1.2 2.4 .6-1.2h2.4M208.7 99.3h2.4l.6-1.2 1.2 2.4 1.2-2.4 1.2 2.4 1.2-2.4 1.2 2.4 .6-1.2h2.4M208.7 96.9h2.4l.6-1.2 1.2 2.4 1.2-2.4 1.2 2.4 1.2-2.4 1.2 2.4 .6-1.2h2.4M208.7 101.7h2.4l.6-1.2 1.2 2.4 1.2-2.4 1.2 2.4 1.2-2.4 1.2 2.4 .6-1.2h2.4" fill="none" stroke="#00f" stroke-width=".25"/>
<path d="M28.3 135.1v3.6l1.2 1.2h7.2" fill="none" stroke="#000080" stroke-width=".25"/>
<circle cx="28.3" cy="136.3" r=".48" fill="#000080"/>
<circle cx="28.3" cy="136.3" r=".48" fill="none" stroke="#000080" stroke-width=".13"/>
<path d="M28.3 136.3l1.2 1.2h7.2" fill="none" stroke="#000080" stroke-width=".25"/>
<circle cx="28.3" cy="136.3" r=".48" fill="#000080"/>
<circle cx="28.3" cy="136.3" r=".48" fill="none" stroke="#000080" stroke-width=".13"/>
<path d="M43.9 137.5h7.1l1.2 1.2v3.6" fill="none" stroke="#000080" stroke-width=".25"/>
<circle cx="52.2" cy="141.1" r=".48" fill="#000080"/>
<circle cx="52.2" cy="141.1" r=".48" fill="none" stroke="#000080" stroke-width=".13"/>
<path d="M43.9 139.9h7.1l1.2 1.2" fill="none" stroke="#000080" stroke-width=".25"/>
<circle cx="52.2" cy="141.1" r=".48" fill="#000080"/>
<circle cx="52.2" cy="141.1" r=".48" fill="none" stroke="#000080" stroke-width=".13"/>
<path d="M53.4 156.6v3.6l-1.2 1.2h-6" fill="none" stroke="#000080" stroke-width=".25"/>
<circle cx="53.4" cy="156.6" r=".48" fill="#000080"/>
<circle cx="53.4" cy="156.6" r=".48" fill="none" stroke="#000080" stroke-width=".13"/>
<path d="M27.1 154.2v1.2l1.2 1.2h6M51 156.6h9.6M39.1 161.4h-8.4l-1.2 1.2v1.2" fill="none" stroke="#000080" stroke-width=".25"/>
<circle cx="53.4" cy="156.6" r=".48" fill="#000080"/>
<circle cx="53.4" cy="156.6" r=".48" fill="none" stroke="#000080" stroke-width=".13"/>
<path d="M35.5 180.5h9.5" fill="none" stroke="#000080" stroke-width=".25"/>
<circle cx="45" cy="180.5" r=".48" fill="#000080"/>
<circle cx="45" cy="180.5" r=".48" fill="none" stroke="#000080" stroke-width=".13"/>
<g fill="none" stroke="#000080" stroke-width=".25">
<path d="M35.5 33.7h9.5M35.5 36.1h9.5M35.5 40.8h7.2M35.5 43.2h7.2M230.2 49.2h12M235 58.7h7.2M235 56.4h7.2M235 51.6h7.2M235 54h7.2M237.4 44.4v1.2l1.2 1.2h3.6M223.1 94.5h5.9M223.1 96.9h5.9"/>
<path d="M223.1 99.3h5.9M162.1 107.7v1.2l-1.2 1.2h-5.9M223.1 101.7h5.9M223.1 111.2h5.9M223.1 113.6h5.9M223.1 116h5.9M223.1 118.4h5.9M243.4 113.6h13.1M223.1 128h5.9M223.1 130.3h5.9M18.8 173.3v1.2l1.2 1.2h3.5M28.3 180.5h-8.3l-1.2 1.2v1.2"/>
<path d="M74.9 180.5h2.4l1.2 1.2v3.5"/>
</g>
<circle cx="162.1" cy="108.9" r=".48" fill="#000080"/>
<circle cx="162.1" cy="108.9" r=".48" fill="none" stroke="#000080" stroke-width=".13"/>
<circle cx="162.1" cy="107.7" r=".48" fill="#000080"/>
<circle cx="162.1" cy="107.7" r=".48" fill="none" stroke="#000080" stroke-width=".13"/>
<path d="M155 107.7h9.5" fill="none" stroke="#000080" stroke-width=".25"/>
<circle cx="162.1" cy="107.7" r=".48" fill="#000080"/>
<circle cx="162.1" cy="107.7" r=".48" fill="none" stroke="#000080" stroke-width=".13"/>
<path d="M162.1 108.9v2.3l-1.2 1.2h-5.9" fill="none" stroke="#000080" stroke-width=".25"/>
<circle cx="162.1" cy="108.9" r=".48" fill="#000080"/>
<circle cx="162.1" cy="108.9" r=".48" fill="none" stroke="#000080" stroke-width=".13"/>
<g fill="none" stroke="#000080" stroke-width=".25">
<path d="M35.5 48h7.2M107.2 51.6v2.4l1.2 1.2h5.9M107.2 57.5h7.1M107.2 59.9h7.1M155 57.5h13.1M155 55.2h13.1M106 69.5h8.3M106 71.9h8.3M106 74.3h8.3M106 76.6h8.3M106 79h8.3M155 62.3h8.3"/>
<path d="M155 64.7h8.3M155 69.5h9.5M155 71.9h9.5M155 74.3h9.5M106 81.4h8.3M106 83.8h8.3M106 86.2h8.3M106 88.6h8.3M106 91h8.3M106 95.7h8.3M106 98.1h8.3M238.6 149.4v2.4l1.2 1.2h6"/>
<path d="M244.6 157.8h1.2M40.3 175.7h3.6l1.1 1.2v3.6h13.2M109.6 172.1h9.5M245.8 162.6h-6l-1.2 1.2v2.3"/>
</g>
<circle cx="45" cy="180.5" r=".48" fill="#000080"/>
<circle cx="45" cy="180.5" r=".48" fill="none" stroke="#000080" stroke-width=".13"/>
<g fill="none" stroke="#000080" stroke-width=".25">
<path d="M34.3 55.2h7.2M34.3 57.5h7.2M34.3 59.9h7.2M34.3 62.3h7.2M34.3 64.7h7.2M34.3 67.1h7.2M34.3 69.5h7.2M34.3 71.9h7.2M34.3 74.3h7.2M34.3 76.6h7.2M27.1 119.6v2.4l1.2 1.2h6M51 123.2h9.6"/>
<path d="M135.8 172.1h2.4M145.4 161.4v1.2h3.6M145.4 179.3v2.4"/>
</g>
<circle cx="145.4" cy="162.6" r=".48" fill="#000080"/>
<circle cx="145.4" cy="162.6" r=".48" fill="none" stroke="#000080" stroke-width=".13"/>
<path d="M145.4 143.5h10.7v9.5" fill="none" stroke="#000080" stroke-width=".25"/>
<circle cx="145.4" cy="143.5" r=".48" fill="#000080"/>
<circle cx="145.4" cy="143.5" r=".48" fill="none" stroke="#000080" stroke-width=".13"/>
<path d="M145.4 162.6v2.3" fill="none" stroke="#000080" stroke-width=".25"/>
<circle cx="145.4" cy="162.6" r=".48" fill="#000080"/>
<circle cx="145.4" cy="162.6" r=".48" fill="none" stroke="#000080" stroke-width=".13"/>
<g fill="none" stroke="#000080" stroke-width=".25">
<path d="M35.5 82.6h9.5M35.5 85h9.5M35.5 87.4h9.5M35.5 89.8h9.5M35.5 92.2h9.5M35.5 94.5h9.5M35.5 96.9h9.5M35.5 99.3h9.5M243.4 94.5h13.1M243.4 96.9h13.1M243.4 99.3h13.1M35.5 101.7h9.5"/>
<path d="M35.5 104.1h9.5M243.4 101.7h13.1M243.4 116h13.1M243.4 118.4h13.1M243.4 111.2h13.1M243.4 128h13.1M243.4 130.3h13.1M145.4 142.3v2.4M156.1 167.3v2.4h12"/>
</g>
<circle cx="145.4" cy="143.5" r=".48" fill="#000080"/>
<circle cx="145.4" cy="143.5" r=".48" fill="none" stroke="#000080" stroke-width=".13"/>
<path d="M193.2 94.5h13.1" fill="none" stroke="#000080" stroke-width=".25"/>
<circle cx="203.9" cy="94.5" r=".48" fill="#000080"/>
<circle cx="203.9" cy="94.5" r=".48" fill="none" stroke="#000080" stroke-width=".13"/>
<path d="M203.9 94.5v1.2l1.2 1.2h1.2" fill="none" stroke="#000080" stroke-width=".25"/>
<circle cx="203.9" cy="95.7" r=".48" fill="#000080"/>
<circle cx="203.9" cy="95.7" r=".48" fill="none" stroke="#000080" stroke-width=".13"/>
<circle cx="203.9" cy="94.5" r=".48" fill="#000080"/>
<circle cx="203.9" cy="94.5" r=".48" fill="none" stroke="#000080" stroke-width=".13"/>
<path d="M203.9 95.7v2.4l1.2 1.2h1.2" fill="none" stroke="#000080" stroke-width=".25"/>
<circle cx="203.9" cy="98.1" r=".48" fill="#000080"/>
<circle cx="203.9" cy="98.1" r=".48" fill="none" stroke="#000080" stroke-width=".13"/>
<circle cx="203.9" cy="95.7" r=".48" fill="#000080"/>
<circle cx="203.9" cy="95.7" r=".48" fill="none" stroke="#000080" stroke-width=".13"/>
<path d="M203.9 100.5l1.2 1.2h1.2" fill="none" stroke="#000080" stroke-width=".25"/>
<circle cx="203.9" cy="100.5" r=".48" fill="#000080"/>
<circle cx="203.9" cy="100.5" r=".48" fill="none" stroke="#000080" stroke-width=".13"/>
<path d="M203.9 98.1v12l1.2 1.1h1.2" fill="none" stroke="#000080" stroke-width=".25"/>
<circle cx="203.9" cy="110.1" r=".48" fill="#000080"/>
<circle cx="203.9" cy="110.1" r=".48" fill="none" stroke="#000080" stroke-width=".13"/>
<circle cx="203.9" cy="100.5" r=".48" fill="#000080"/>
<circle cx="203.9" cy="100.5" r=".48" fill="none" stroke="#000080" stroke-width=".13"/>
<circle cx="203.9" cy="98.1" r=".48" fill="#000080"/>
<circle cx="203.9" cy="98.1" r=".48" fill="none" stroke="#000080" stroke-width=".13"/>
<path d="M203.9 110.1v2.3l1.2 1.2h1.2" fill="none" stroke="#000080" stroke-width=".25"/>
<circle cx="203.9" cy="112.4" r=".48" fill="#000080"/>
<circle cx="203.9" cy="112.4" r=".48" fill="none" stroke="#000080" stroke-width=".13"/>
<circle cx="203.9" cy="110.1" r=".48" fill="#000080"/>
<circle cx="203.9" cy="110.1" r=".48" fill="none" stroke="#000080" stroke-width=".13"/>
<path d="M203.9 112.4v2.4l1.2 1.2h1.2" fill="none" stroke="#000080" stroke-width=".25"/>
<circle cx="203.9" cy="114.8" r=".48" fill="#000080"/>
<circle cx="203.9" cy="114.8" r=".48" fill="none" stroke="#000080" stroke-width=".13"/>
<circle cx="203.9" cy="112.4" r=".48" fill="#000080"/>
<circle cx="203.9" cy="112.4" r=".48" fill="none" stroke="#000080" stroke-width=".13"/>
<path d="M203.9 117.2l1.2 1.2h1.2" fill="none" stroke="#000080" stroke-width=".25"/>
<circle cx="203.9" cy="117.2" r=".48" fill="#000080"/>
<circle cx="203.9" cy="117.2" r=".48" fill="none" stroke="#000080" stroke-width=".13"/>
<path d="M203.9 114.8v12l1.2 1.2h1.2" fill="none" stroke="#000080" stroke-width=".25"/>
<circle cx="203.9" cy="126.8" r=".48" fill="#000080"/>
<circle cx="203.9" cy="126.8" r=".48" fill="none" stroke="#000080" stroke-width=".13"/>
<circle cx="203.9" cy="117.2" r=".48" fill="#000080"/>
<circle cx="203.9" cy="117.2" r=".48" fill="none" stroke="#000080" stroke-width=".13"/>
<circle cx="203.9" cy="114.8" r=".48" fill="#000080"/>
<circle cx="203.9" cy="114.8" r=".48" fill="none" stroke="#000080" stroke-width=".13"/>
<path d="M203.9 126.8v2.3l1.2 1.2h1.2" fill="none" stroke="#000080" stroke-width=".25"/>
<circle cx="203.9" cy="126.8" r=".48" fill="#000080"/>
<circle cx="203.9" cy="126.8" r=".48" fill="none" stroke="#000080" stroke-width=".13"/>
<path d="M221.9 157.8h5.9" fill="none" stroke="#000080" stroke-width=".25"/>
<path d="M208.7 108.9h12v11.9h-12z" fill-rule="evenodd" fill="#ffffb0"/>
<path d="M208.7 108.9h12v11.9h-12z" fill="none" stroke="#800000" stroke-width=".13"/>
<path d="M206.3 111.2h2.4M206.3 113.6h2.4M206.3 116h2.4M206.3 118.4h2.4M220.7 111.2h2.4M220.7 113.6h2.4M220.7 116h2.4M220.7 118.4h2.4" fill="none" stroke="#000" stroke-width=".25"/>
<path d="M208.7 111.2h2.4l.6-1.1 1.2 2.3 1.2-2.3 1.2 2.3 1.2-2.3 1.2 2.3 .6-1.2h2.4M208.7 116h2.4l.6-1.2 1.2 2.4 1.2-2.4 1.2 2.4 1.2-2.4 1.2 2.4 .6-1.2h2.4M208.7 113.6h2.4l.6-1.2 1.2 2.4 1.2-2.4 1.2 2.4 1.2-2.4 1.2 2.4 .6-1.2h2.4M208.7 118.4h2.4l.6-1.2 1.2 2.4 1.2-2.4 1.2 2.4 1.2-2.4 1.2 2.4 .6-1.2h2.4" fill="none" stroke="#00f" stroke-width=".25"/>
<path d="M208.7 125.6h12v11.9h-12z" fill-rule="evenodd" fill="#ffffb0"/>
<path d="M208.7 125.6h12v11.9h-12z" fill="none" stroke="#800000" stroke-width=".13"/>
<path d="M206.3 128h2.4M206.3 130.3h2.4M206.3 132.7h2.4M206.3 135.1h2.4M220.7 128h2.4M220.7 130.3h2.4M220.7 132.7h2.4M220.7 135.1h2.4" fill="none" stroke="#000" stroke-width=".25"/>
<path d="M208.7 128h2.4l.6-1.2 1.2 2.3 1.2-2.3 1.2 2.3 1.2-2.3 1.2 2.3 .6-1.1h2.4M208.7 132.7h2.4l.6-1.2 1.2 2.4 1.2-2.4 1.2 2.4 1.2-2.4 1.2 2.4 .6-1.2h2.4M208.7 130.3h2.4l.6-1.2 1.2 2.4 1.2-2.4 1.2 2.4 1.2-2.4 1.2 2.4 .6-1.2h2.4M208.7 135.1h2.4l.6-1.2 1.2 2.4 1.2-2.4 1.2 2.4 1.2-2.4 1.2 2.4 .6-1.2h2.4" fill="none" stroke="#00f" stroke-width=".25"/>
<g font-size="2.2">
<text x="35.6" y="20.1">1</text>
<text x="104.1" y="20.1">2</text>
<text x="172.9" y="20.1">3</text>
<text x="241.4" y="20.1">4</text>
<text x="3.6" y="40.4">A</text>
<text x="273.6" y="40.4">A</text>
<text x="248.6" y="47.5">1</text>
<text x="248.6" y="50">2</text>
<text x="248.6" y="52.4">3</text>
<text x="115.1" y="59.5">27</text>
<text x="116.2" y="54.7">2</text>
<text x="116.2" y="57.1">3</text>
<text x="120.8" y="55.9">3V3</text>
<text x="120.8" y="58.3">EN</text>
<text x="143.9" y="58.3">IO19</text>
<text x="143.9" y="55.9">IO20</text>
<text x="152.1" y="57.1">13</text>
<text x="152.1" y="54.7">14</text>
<text x="248.6" y="54.7">4</text>
<text x="248.6" y="57.1">5</text>
<text x="248.6" y="59.5">6</text>
<text x="120.8" y="60.7">IO0</text>
<text x="142.8" y="65.4">RXD0</text>
<text x="142.9" y="63.1">TXD0</text>
<text x="152.1" y="64.3">36</text>
<text x="152.1" y="61.9">37</text>
<text x="248.6" y="61.9">MP1</text>
<text x="248.6" y="64.3">MP2</text>
<text x="115.1" y="71.4">38</text>
<text x="115.1" y="69.1">39</text>
<text x="120.8" y="70.3">IO1</text>
<text x="144" y="70.3">IO21</text>
<text x="152.1" y="69.1">23</text>
<text x="152.1" y="71.4">26</text>
<text x="115.1" y="73.8">15</text>
<text x="116.2" y="76.2">4</text>
<text x="120.8" y="77.4">IO4</text>
<text x="120.8" y="75">IO3</text>
<text x="120.8" y="72.6">IO2</text>
<text x="143.9" y="75">IO46</text>
<text x="143.9" y="77.4">IO48</text>
<text x="143.9" y="72.6">IO45</text>
<text x="152.1" y="73.8">16</text>
<text x="152.1" y="76.2">25</text>
<text x="116.2" y="81">6</text>
<text x="116.2" y="83.3">7</text>
<text x="116.2" y="78.6">5</text>
<text x="120.8" y="79.8">IO5</text>
<text x="120.8" y="82.2">IO6</text>
<text x="143.9" y="79.8">IO47</text>
<text x="152.1" y="78.6">24</text>
<text x="152.1" y="83.3">28</text>
<text x="3.7" y="85.7">B</text>
<text x="115.1" y="88.2">17</text>
<text x="115.1" y="85.7">12</text>
<text x="120.8" y="84.5">IO7</text>
<text x="120.8" y="87">IO8</text>
<text x="120.8" y="89.3">IO9</text>
<text x="143.9" y="84.5">IO35</text>
<text x="143.9" y="87">IO36</text>
<text x="143.9" y="89.3">IO37</text>
<text x="152.1" y="85.7">29</text>
<text x="152.1" y="88.2">30</text>
<text x="273.7" y="85.7">B</text>
<text x="115.1" y="90.5">18</text>
<text x="115.1" y="92.9">19</text>
<text x="115.1" y="95.3">20</text>
<text x="120.8" y="91.7">IO10</text>
<text x="120.8" y="94.1">IO11</text>
<text x="143.9" y="91.7">IO38</text>
<text x="152.1" y="90.5">31</text>
<text x="152.1" y="95.3">32</text>
<text x="115.1" y="100.1">22</text>
<text x="115.2" y="97.7">21</text>
<text x="120.8" y="96.5">IO12</text>
<text x="120.8" y="98.9">IO13</text>
<text x="120.8" y="101.3">IO14</text>
<text x="143.9" y="96.5">IO39</text>
<text x="143.9" y="98.9">IO40</text>
<text x="144" y="101.3">IO41</text>
<text x="152.1" y="97.7">33</text>
<text x="152.1" y="100.1">34</text>
<text x="115.1" y="107.2">10</text>
<text x="116.2" y="102.4">8</text>
<text x="116.2" y="104.9">9</text>
<text x="120.8" y="103.6">IO15</text>
<text x="120.8" y="106.1">IO16</text>
<text x="144" y="103.6">IO42</text>
<text x="152.1" y="107.2">1</text>
<text x="152.1" y="102.4">35</text>
<text x="115.2" y="109.6">11</text>
<text x="120.8" y="108.4">IO17</text>
<text x="120.8" y="110.8">IO18</text>
<text x="143.8" y="108.4">GND</text>
<text x="143.8" y="110.8">GND</text>
<text x="143.8" y="113.2">GND</text>
<text x="152.1" y="109.6">40</text>
<text x="152.1" y="112">41</text>
<text x="3.7" y="131.1">C</text>
<text x="273.7" y="131.1">C</text>
<text x="251" y="153.8">1</text>
<text x="251" y="158.6">2</text>
<text x="144.9" y="167.8" transform="rotate(-90 144.9 167.8)">3</text>
<text x="251" y="163.3">3</text>
<text x="140.2" y="171.7">1</text>
<text x="3.7" y="176.5">D</text>
<text x="144.9" y="177.3" transform="rotate(-90 144.9 177.3)">2</text>
<text x="170.5" y="178.3">Cannot openfile</text>
<text x="189.6" y="176.5">Title</text>
<text x="273.6" y="176.5">D</text>
<text x="60.1" y="180">1</text>
<text x="72" y="180">2</text>
<text x="170.5" y="180.6">C:\Users\user\Pict</text>
<text x="170.5" y="183">ures\Saved</text>
<text x="170.5" y="185.4">Pictures\espark-co</text>
<text x="189.6" y="183.6">Size</text>
<text x="201.5" y="183.6">Number</text>
<text x="249.3" y="183.6">Revision</text>
<text x="170.5" y="187.8">nsulting-group-150</text>
<text x="170.5" y="190.2">x150.jpg.Filedoes</text>
<text x="189.6" y="190.8">Date:</text>
<text x="190.8" y="187.2">A4</text>
<text x="200.3" y="190.8">1/02/2023</text>
<text x="237.4" y="190.8">Sheet3of</text>
<text x="35.6" y="196.8">1</text>
<text x="104.1" y="196.8">2</text>
<text x="170.5" y="192.5">not exist.</text>
<text x="172.9" y="196.8">3</text>
<text x="189.6" y="193.1">File:</text>
<text x="200.3" y="193.1">C:\Users\..\Controller_Section.SchDoc</text>
<text x="237.4" y="193.1">Drawn By:</text>
<text x="241.4" y="196.8">4</text>
</g>
<g font-size="2.2" fill="#800000">
<text x="26" y="34.5">USB_DP</text>
<text x="35.5" y="33.3">USB_DP</text>
<text x="35.5" y="35.6">USB_DM</text>
<text x="26" y="36.8">USB_DM</text>
<text x="27.1" y="41.6">SCL</text>
<text x="36.7" y="40.4">SCL</text>
<text x="235.6" y="41.6">3V3</text>
<text x="27.1" y="44">SDA</text>
<text x="36.7" y="42.8">SDA</text>
<text x="36.7" y="47.5">Data</text>
<text x="27.1" y="48.7">Data</text>
<text x="105.4" y="48.7">3V3</text>
<text x="220.4" y="50">GND</text>
<text x="236.2" y="53.5">RXD_</text>
<text x="236.2" y="51.2">TXD_</text>
<text x="26" y="55.9">IO_1</text>
<text x="26" y="58.3">IO_2</text>
<text x="35.5" y="54.7">IO_1</text>
<text x="35.5" y="57.1">IO_2</text>
<text x="35.5" y="59.5">IO_3</text>
<text x="108.4" y="57.1">EN_</text>
<text x="108.4" y="59.5">IO0_</text>
<text x="156.1" y="57.1">USB_DM</text>
<text x="156.1" y="54.7">USB_DP</text>
<text x="236.2" y="58.3">EN_</text>
<text x="236.2" y="55.9">IO0_</text>
<text x="26" y="60.7">IO_3</text>
<text x="26" y="63.1">IO_4</text>
<text x="26" y="65.4">IO_5</text>
<text x="35.5" y="61.9">IO_4</text>
<text x="35.5" y="64.3">IO_5</text>
<text x="157.3" y="64.3">RXD_</text>
<text x="157.3" y="61.9">TXD_</text>
<text x="26" y="67.9">IO_6</text>
<text x="26" y="70.3">IO_7</text>
<text x="35.5" y="66.6">IO_6</text>
<text x="35.5" y="69.1">IO_7</text>
<text x="35.5" y="71.4">IO_8</text>
<text x="107.2" y="69.1">IO_1</text>
<text x="107.2" y="71.4">IO_2</text>
<text x="157.3" y="69.1">RST_</text>
<text x="157.3" y="71.4">SCL</text>
<text x="26" y="72.6">IO_8</text>
<text x="26" y="75">IO_9</text>
<text x="26" y="77.4">IO_10</text>
<text x="35.5" y="73.8">IO_9</text>
<text x="35.5" y="76.2">IO_10</text>
<text x="107.2" y="73.8">IO_3</text>
<text x="107.2" y="76.2">IO_4</text>
<text x="157.3" y="73.8">SDA</text>
<text x="26" y="83.3">RET_K1</text>
<text x="36.7" y="82.2">RET_K1</text>
<text x="107.2" y="78.6">IO_5</text>
<text x="107.2" y="81">IO_6</text>
<text x="107.2" y="83.3">IO_7</text>
<text x="26" y="85.7">RET_K2</text>
<text x="26" y="88.2">RET_K3</text>
<text x="36.7" y="84.5">RET_K2</text>
<text x="36.7" y="87">RET_K3</text>
<text x="36.7" y="89.3">RET_K4</text>
<text x="107.2" y="85.7">IO_8</text>
<text x="107.2" y="88.2">IO_9</text>
<text x="26" y="90.5">RET_K4</text>
<text x="26" y="92.9">RET_K5</text>
<text x="26" y="95.3">RET_K6</text>
<text x="36.7" y="91.7">RET_K5</text>
<text x="36.7" y="94.1">RET_K6</text>
<text x="107.2" y="95.3">IO12</text>
<text x="107.2" y="90.5">IO_10</text>
<text x="193.2" y="94.1">LED_VCC</text>
<text x="248.1" y="94.1">RET_K1</text>
<text x="26" y="97.7">RET_K7</text>
<text x="26" y="100.1">RET_K8</text>
<text x="36.7" y="96.5">RET_K7</text>
<text x="36.7" y="98.9">RET_K8</text>
<text x="36.7" y="101.3">RET_K9</text>
<text x="107.2" y="97.7">Data</text>
<text x="248.1" y="96.5">RET_K2</text>
<text x="248.1" y="98.9">RET_K3</text>
<text x="248.1" y="101.3">RET_K4</text>
<text x="26" y="102.4">RET_K9</text>
<text x="26" y="104.9">RET_K10</text>
<text x="36.7" y="103.6">RET_K10</text>
<text x="169.7" y="108.4">GND</text>
<text x="248.1" y="110.8">RET_K5</text>
<text x="248.1" y="113.2">RET_K6</text>
<text x="25.4" y="116.8">3V3</text>
<text x="248.1" y="115.6">RET_K7</text>
<text x="248.1" y="118">RET_K8</text>
<text x="54.6" y="122.8">Data</text>
<text x="248.1" y="127.5">RET_K9</text>
<text x="248.1" y="129.9">RET_K10</text>
<text x="26.5" y="132.3">3V3</text>
<text x="144" y="139.4">5V</text>
<text x="49.9" y="149">GND</text>
<text x="236.8" y="146.6">3V3</text>
<text x="25.4" y="151.4">3V3</text>
<text x="55.8" y="156.1">EN_</text>
<text x="221.8" y="157.3">Data</text>
<text x="17" y="170.5">3V3</text>
<text x="27.2" y="170.5">GND</text>
<text x="110.7" y="171.7">IO12</text>
<text x="158.5" y="169.3">LED_VCC</text>
<text x="236.3" y="172.9">GND</text>
<text x="48.6" y="180">RST_</text>
<text x="16.5" y="189.6">GND</text>
<text x="76.2" y="191.9">GND</text>
<text x="143.1" y="188.4">GND</text>
</g>
<g font-size="2.2" fill="#000080">
<text x="246.9" y="44">J1</text>
<text x="119.1" y="52.4">U1</text>
<text x="246.9" y="67.9">Voltlink Target</text>
<text x="208.5" y="91.7">R3</text>
<text x="226.6" y="94.1">LED1</text>
<text x="240.9" y="94.1">Green</text>
<text x="226.6" y="96.5">LED2</text>
<text x="226.6" y="98.9">LED3</text>
<text x="226.6" y="101.3">LED4</text>
<text x="240.9" y="96.5">Green</text>
<text x="240.9" y="98.9">Green</text>
<text x="240.9" y="101.3">Green</text>
<text x="208.5" y="106.1">330R</text>
<text x="208.5" y="108.4">R4</text>
<text x="226.6" y="110.8">LED5</text>
<text x="226.6" y="113.2">LED6</text>
<text x="240.9" y="110.8">Green</text>
<text x="240.9" y="113.2">Green</text>
<text x="119.1" y="116.8">ESP32-S3-WROOM-1U-N4</text>
<text x="226.6" y="115.6">LED7</text>
<text x="226.6" y="118">LED8</text>
<text x="240.9" y="115.6">Green</text>
<text x="240.9" y="118">Green</text>
<text x="34.3" y="122.8">R50</text>
<text x="48.6" y="122.8">10K</text>
<text x="208.5" y="122.8">330R</text>
<text x="208.5" y="125.1">R5</text>
<text x="226.6" y="127.5">LED9</text>
<text x="226.6" y="129.9">LED10</text>
<text x="240.9" y="127.5">Green</text>
<text x="240.9" y="129.9">Green</text>
<text x="34.3" y="137.1">C1</text>
<text x="42.6" y="137.1">22uF</text>
<text x="34.3" y="139.4">C2</text>
<text x="42.6" y="139.4">0.1uF</text>
<text x="208.5" y="139.4">330R</text>
<text x="146.8" y="148.8">Rx1</text>
<text x="146.8" y="151.2">10K</text>
<text x="250.5" y="150.2">J14</text>
<text x="34.3" y="156.1">R1</text>
<text x="37.9" y="161">C3</text>
<text x="45.1" y="161">1uF</text>
<text x="47.4" y="156.1">10K</text>
<text x="161" y="157.2">Q2</text>
<text x="161" y="159.5">FDN306P</text>
<text x="229" y="157.3">R6</text>
<text x="239.7" y="157.3">47R</text>
<text x="250.5" y="166.9">WJ2EDGR-5.08-3P</text>
<text x="119.1" y="171.7">R16</text>
<text x="132.2" y="171.7">100K</text>
<text x="146.1" y="171.4">Q3</text>
<text x="146.1" y="173.8">S8050</text>
<text x="23.5" y="175.2">R2</text>
<text x="36.7" y="175.2">10K</text>
<text x="189.6" y="179.4">switch-box.PrjPcb</text>
<text x="26" y="180">C4</text>
<text x="34.3" y="180">0.1uF</text>
<text x="57" y="183.6">SW1</text>
<text x="201.5" y="187.2">1</text>
<text x="247.5" y="190.8">8</text>
<text x="249.9" y="187.2">1</text>
<text x="248.9" y="193.4">Huzaifa Ali</text>
</g>
<g font-size="2.2" fill="#f00">
<text x="235" y="71.4">Strapping Pins:</text>
<text x="235" y="73.8">. BOOT = IO0</text>
<text x="235" y="76.2">. JTAG = IO3</text>
<text x="235" y="78.6">. VSPI = IO45</text>
<text x="235" y="81">. LOG = IO46</text>
</g>
<g font-size="1.7">
<text x="207.3" y="94.2">1</text>
<text x="221.4" y="94.2">8</text>
<text x="207.2" y="96.6">2</text>
<text x="207.2" y="99">3</text>
<text x="207.2" y="101.3">4</text>
<text x="221.4" y="96.6">7</text>
<text x="221.4" y="99">6</text>
<text x="221.4" y="101.3">5</text>
<text x="207.2" y="113.3">2</text>
<text x="207.3" y="110.9">1</text>
<text x="221.4" y="110.9">8</text>
<text x="221.4" y="113.3">7</text>
<text x="207.2" y="115.7">3</text>
<text x="207.2" y="118.1">4</text>
<text x="221.4" y="115.7">6</text>
<text x="221.4" y="118.1">5</text>
<text x="207.2" y="130">2</text>
<text x="207.3" y="127.6">1</text>
<text x="221.4" y="127.6">8</text>
<text x="221.4" y="130">7</text>
<text x="207.2" y="132.4">3</text>
<text x="207.2" y="134.8">4</text>
<text x="221.4" y="132.4">6</text>
<text x="221.4" y="134.8">5</text>
<text x="155.8" y="154.2" transform="rotate(-90 155.8 154.2)">3</text>
<text x="151.8" y="162.2">1</text>
<text x="154.9" y="166.5">2</text>
</g>
<text font-size="1.3" fill="#000080" x="126.3" y="81.2">ESP32-S3-WROOM-1U-N4</text>
</svg>
